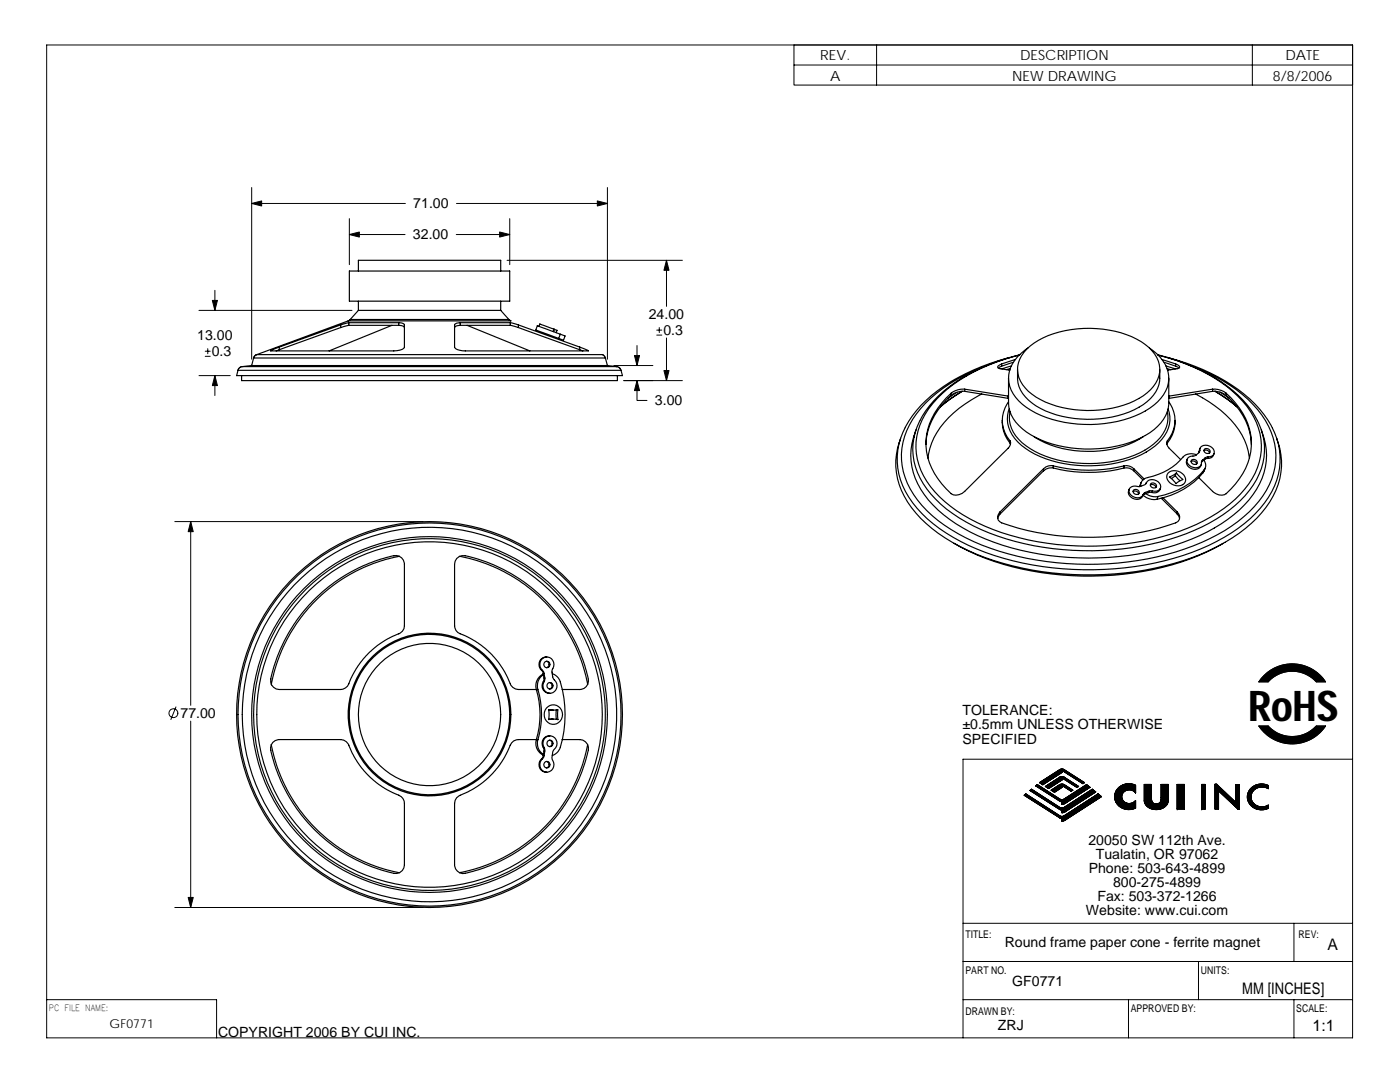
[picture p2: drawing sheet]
<svg xmlns="http://www.w3.org/2000/svg" width="279mm" height="216mm" viewBox="0 0 279 216" stroke-linecap="round" stroke-linejoin="round" font-family="sans-serif">
<g fill="none" stroke="#000" stroke-width=".2">
<path d="M9.3 9h260.6v198.1h-260.6zM158.5 9h111.4v8h-111.4zM158.5 13h111.4M174.9 9v8M249.9 9v8M50.2 37.4v34.3M121.2 37.4v34.3M42.9 57.9v4M50.2 40.6h30.7M69.7 43.6v9.2M69.7 46.8h11.1M91.1 46.8h10.6"/>
<path d="M91.1 40.6h30.1M101.2 51.9h35M101.7 43.6v9.2M133 51.9v9.2M39.7 61.9h30.6M39.7 75h6.3M41 71.1h1M41 70.1h1M41.5 69.6v1M42.9 75v3.9M50.2 72.9h.1M50.2 72.9l.1 .1"/>
<path d="M50.2 72.9v.1M50.3 72.9l-.2 .1M121.2 72.9h.1M121.2 72.9l.1 .1M121.2 72.9v.1M121.3 72.9l-.2 .1M122.5 72.9h7.8M124.5 75.9h11.7M127.1 75.9v4h2M127.1 68.9v4M131.1 66.9h1M131.1 65.9h1"/>
<path d="M131.6 65.4v1M133 67.4v8.5M34.9 104.1h49.6M38.1 104.1v36.6M252.3 134.8a8 8 0 0 1 12.2 1.3h-1.8a6.5 6.5 0 0 0-9.6 0h-1.9zM35.1 141.1l-1 2.5M38.1 143.9v37.2M204.4 158.7l.3-.3 6.8 4.4 .4 .1 .5-.1 6.7-4.4 .7 .6-7.2 4.7-.7 .2v-.6l-.4-.1zM205.5 157.7l.4-.2 5.9 3.7 .6-.1 5.6-3.6 .7 .5-6.1 4-.7 .2v-.6l-.4-.1zM207.5 156.2l4-2.6 .4-.2 .5 .2 4 2.6-.3 .2-4.1-2.6-.1 .3-3.8 2.5zM208.6 156.9l3-1.9 .3-.1 .4 .1 3 1.9-.4 .2-2.9-1.8-.1 .3-2.6 1.8zM209.8 157.7l1.7-1.1 .4-.2 .5 .2 1.7 1.1-.3 .2-1.8-1.1-.1 .3-1.5 1z"/>
<path d="M211.5 159.4l.3 .2 .6-.2M211.5 159.4l-4.5-2.9-.3 .3 4.8 3.1 .4 .1v.5l.7-.2 4.9-3.2-.6-.6-4.5 2.9M223.3 157.1a3 3 0 0 1 3.3-.4v1.5a1.43 1.43 0 0 0-2.2-.2 1.43 1.43 0 0 0 .3 2.2 1.63 1.63 0 0 0 1.9-.5v1.5a2.69 2.69 0 0 1-3.3-.4 2.69 2.69 0 0 1-.3-3.3zM228.4 159.7a2.48 2.48 0 0 0 3.9 1.4l.5-.5 .4-.9M228.4 159.7v-3.2h1.4v3.3M229.8 159.8a.98 .98 0 0 0 1 .6 .98 .98 0 0 0 .9-.6 .99 .99 0 0 1-.9 .6 .99 .99 0 0 1-1-.6zM231.7 159.1v.7zM231.7 159.1v-2.6h1.5v3.2M234.9 156.5h1.5v4.9h-1.5zM239.8 156.5h.7v4.9h-.7zM242.5 156.5h.3l3.9 3.6v-3.5h.6v4.9h-.2l-3.9-3.7v3.6h-.7zM249.8 157.1a3.1 3.1 0 0 1 3.3-.4v.7a2.09 2.09 0 0 0-2.8 .2 2.09 2.09 0 0 0-.1 2.7 2.38 2.38 0 0 0 2.9 .4v.6a2.69 2.69 0 0 1-3.3-.4 2.69 2.69 0 0 1-.3-3.4z"/>
<path d="M251.2 144.9h1.9a6.6 6.6 0 0 0 9.6 0h1.8a8 8 0 0 1-13.3 0zM269.9 151.5h-77.7v55.6M9.3 199.5h33.9v7.6M34.9 181.1h49.6M192.2 184.2h77.7M192.2 191.9h77.7M192.2 199.5h77.7M225.2 199.5v7.6M239.2 191.9v7.6M258.2 184.2v7.7M258.2 199.5v7.6"/>
<circle cx="34.6" cy="142.3" r=".88"/>
</g>
<g fill="#000" stroke="#000" stroke-width=".2">
<path d="M50.2 40.6l2-.5v1z" fill-rule="evenodd"/>
<path d="M69.7 46.8l2-.5v1z" fill-rule="evenodd"/>
<path d="M99.7 46.3l2 .5-2 .5z" fill-rule="evenodd"/>
<path d="M119.2 40.1l2 .5-2 .5z" fill-rule="evenodd"/>
<path d="M133 51.9l.5 2h-1z" fill-rule="evenodd"/>
<path d="M42.4 59.9h1l-.5 2z" fill-rule="evenodd"/>
<path d="M42.9 75l.5 1.9h-1z" fill-rule="evenodd"/>
<path d="M126.6 71h1l-.5 1.9z" fill-rule="evenodd"/>
<path d="M127.1 75.9l.5 2h-1z" fill-rule="evenodd"/>
<path d="M132.5 73.9h1l-.5 2z" fill-rule="evenodd"/>
<path d="M38.1 104.1l.5 2h-1.1z" fill-rule="evenodd"/>
<path d="M252.1 135a8 8 0 0 1 12.4 1.1h-1.8a6.5 6.5 0 0 0-9.6 0h-1.9z" fill-rule="evenodd"/>
<path d="M209.8 157.7l2-1.3 .5 .1 1.8 1.2-.3 .2-1.8-1.1-.1 .3-1.5 1z" fill-rule="evenodd"/>
<path d="M206.7 156.8l.3-.3 4.8 3.1 .5-.1 4.6-3 .6 .6-4.9 3.2-.7 .2v-.5l-.4-.1z" fill-rule="evenodd"/>
<path d="M207.5 156.2l4.4-2.8 .4 .1 4.1 2.7-.3 .2-4.1-2.6-.1 .3-3.8 2.5z" fill-rule="evenodd"/>
<path d="M208.6 156.9l3.3-2 .4 .1 3 1.9-.4 .2-2.9-1.8-.1 .3-2.6 1.8z" fill-rule="evenodd"/>
<path d="M223.1 157.3l.5-.4a3 3 0 0 1 3-.2v1.5l-.7-.5-.7-.1-.9 .4-.4 .7a1.41 1.41 0 0 0 1.3 1.6l.9-.1 .5-.5v1.5l-.9 .3h-.8a2.56 2.56 0 0 1-2.2-1.5 2.56 2.56 0 0 1 .4-2.7z" fill-rule="evenodd"/>
<path d="M228.4 156.5h1.4v3.3l.4 .5 .4 .1h.6l.4-.4 .1-3.5h1.5v3.4l-.4 .8-.7 .6-1.1 .2-1.1-.1-.8-.4a1.61 1.61 0 0 1-.7-1.3z" fill-rule="evenodd"/>
<path d="M234.9 156.5v4.9h1.5v-4.9z" fill-rule="evenodd"/>
<path d="M239.8 156.5v4.9h.7v-4.9z" fill-rule="evenodd"/>
<path d="M251.2 144.9h1.9a6.5 6.5 0 0 0 9.6 0h1.8a8 8 0 0 1-13.3 0z" fill-rule="evenodd"/>
<path d="M249.8 157.2l1-.6 1.3-.2 1 .3v.7a2.36 2.36 0 0 0-2.5 0 1.97 1.97 0 0 0-.8 2.3 1.97 1.97 0 0 0 2 1.3h.5l.8-.3v.6l-.6 .2-1 .1a2.56 2.56 0 0 1-2.3-1.5 2.56 2.56 0 0 1 .3-2.7z" fill-rule="evenodd"/>
<path d="M204.4 158.7l.3-.3 7.2 4.5 .4-.1 6.8-4.4 .7 .6-7.3 4.7-.6 .2v-.6l-.4-.1z" fill-rule="evenodd"/>
<path d="M205.5 157.7l.4-.2 5.9 3.7 .5-.1 5.7-3.6 .7 .5-6.2 4-.6 .2v-.6l-.4-.1z" fill-rule="evenodd"/>
<path d="M242.5 156.5h.3l3.9 3.6v-3.5h.6v4.9h-.2l-3.9-3.7v3.6h-.7z" fill-rule="evenodd"/>
<path d="M37.5 179.1h1.1l-.5 2z" fill-rule="evenodd"/>
</g>
<g fill="none" stroke="#000" stroke-width=".23">
<path d="M69.7 54.1h32v6h-32zM71.5 54.1v-2.2h28.4v2.2M47.5 73.9l-.3 1.1h77l-.3-1.1M47.5 73.9h76.4M48.2 75v.9h75v-.9M48.3 73.2l-.5 .1-.3 .6M48.3 73.2h74.8M50.2 72.9l-1.9 .3M50.2 72.9h71M50.6 71.4l-.4 1.5M50.6 71.4h70.2M51.2 70.8l-.4 .2-.2 .4"/>
<path d="M51.2 70.8l69-.1 .4 .3 .2 .4M55.7 69.3v.5M68 64.8l-12.3 4.5M68 64.8v.6M69.5 64l-18.3 6.8M69.6 64.4l-1.6 .4M69.6 64.4h10M69.6 64.4v.5M69.9 63.8l-.4 .2M71.5 61.9l-1.6 1.9M71.5 60.1v1.8M71.5 61.9h28.4"/>
<path d="M78.2 64.9l-12.5 5.1M79.6 64.4a1 1 0 0 1 1.1 .4v4.5a1.57 1.57 0 0 1-1.5 .7h-25.2l1.7-.7M79.6 64.4v.5M80.7 65.4a1 1 0 0 0-1.1-.5h-10.1l-1.5 .5-12.9 4.6M90.7 65.4a1.15 1.15 0 0 1 1.1-.5l10.3 .1 14.2 5M91.8 64.4a1.15 1.15 0 0 0-1.1 .4v4.5a2.12 2.12 0 0 0 2.2 .7h24.5l-1.7-.7M91.8 64.4h10M91.8 64.4v.5M93.2 64.9l12.5 5.1M99.9 61.9l1.7 1.9h-31.7M99.9 60.1v1.8M101.5 63.8l.5 .2h-32.5"/>
<path d="M101.8 64.4l1.7 .4M101.8 64.4v.5M103.5 64.8l12.2 4.5M103.5 64.8v.6M107.5 65.1l2.9 1M107.5 65.1l.2-.5 2.9 1.1M107.5 65.1l-.3-.1-.2 .9 4.5 1.6M110.4 66.1l1.4 .6-.3 .8M110.6 65.7h.1M110.6 65.7l-.2 .4M110.6 65.7l.6 .2-.2 .5M110.6 65.7l-.1 .5"/>
<path d="M111.8 66.7l1 .3-.3 .9-1-.4M115.7 69.3v.5M120.8 71.4l.4 1.5M121.2 72.9l1.9 .3M123.1 73.2l.5 .1 .3 .6M189.8 78.5a13.3 13.3 0 0 0-4.9 11.6 13.9 13.9 0 0 0 5.3 8.6 2.53 2.53 0 0 0 2.3-.7l7.5-7.4a2.99 2.99 0 0 0 1.7-2.3l-.2-.4M189.8 78.9a13.8 13.8 0 0 0-5 9.8M189.8 78.5v.4M191 78.3l-1.8 1.2M192 78.1l-2.5 1.6-1.8 1.5M192.5 77.7l8.7 1.3M192.5 77.7l-.2-.1a3.8 3.8 0 0 0-2.5 .9"/>
<path d="M192.5 77.7v.4l8.7 1.4M192.5 78.1h-.7a3.8 3.8 0 0 0-2 .8M195.9 78.6a21.3 21.3 0 0 0-9.5 8.7 12.6 12.6 0 0 0-1.2 4.1M199.9 72.6l-.7 .5-.1 .2 .1 .2 2.3 .4M199.9 73.1l-.7 .3M201.2 79l.1 .5M201.2 79l.1 .1M201.3 75.5v4.9a6.7 6.7 0 0 0 2.7 5.2 21.5 21.5 0 0 0 15.1 3.9 19.3 19.3 0 0 0 11.9-4.4 6.6 6.6 0 0 0 2.3-4.7v-4.9M201.5 71.3a37.5 37.5 0 0 0-17.7 9.6 19.3 19.3 0 0 0-3.2 4.4M201.5 73.8l-.1 .1M201.6 73.6l-.7 .1M201.8 73l-1.9 .6"/>
<path d="M202.2 72.3l-2.3 .8v-.5M202.6 71.7l-2.7 .9M203.1 73.7a6.9 6.9 0 0 0 3.7 7.3 22 22 0 0 0 20.5 .3 7.1 7.1 0 0 0 4.2-7.6M203.4 70.9a34.2 34.2 0 0 0-16.4 8.6 12.9 12.9 0 0 0-3.2 14.4 21.3 21.3 0 0 0 9.8 9.6 52.9 52.9 0 0 0 31 5 41.6 41.6 0 0 0 20.8-8 15.2 15.2 0 0 0 6.3-11.7 14.8 14.8 0 0 0-5.7-10.7 35.8 35.8 0 0 0-14.9-7.2M203.5 70.8a34.1 34.1 0 0 0-17.1 9.2 16.8 16.8 0 0 0-2.8 3.8M204.9 69.7a18.2 18.2 0 0 1 12.7-4.2 18.4 18.4 0 0 1 11.7 3.8 5.5 5.5 0 0 1-.4 9.1 19.9 19.9 0 0 1-14.5 3.3 15.5 15.5 0 0 1-9.8-4.3 5.3 5.3 0 0 1 .3-7.7zM205.1 69.4a7.7 7.7 0 0 0-3.8 6.2 7.7 7.7 0 0 0 4.4 6.3 24.9 24.9 0 0 0 22.9 .1 8.4 8.4 0 0 0 4.7-6.2 7.3 7.3 0 0 0-3.9-6.4M231 70.8a35.3 35.3 0 0 1 17.1 9.1 16.1 16.1 0 0 1 2.8 3.9M231.9 71.7l2.7 .9M232.3 72.3l2.3 .8M232.7 73l1.9 .6M232.9 73.6l.8 .2"/>
<path d="M233 71.3a40 40 0 0 1 16.4 8.3 20.2 20.2 0 0 1 4.5 5.7M233 73.8h.1M233.3 79v.1M233.3 79v.5M233.3 79.5h.1M234.6 72.6l.7 .4 .1 .4-2.4 .5M234.6 73.1l.7 .3M234.6 72.6v.5M237.6 72.9a30.7 30.7 0 0 1 14.2 9.9 13.5 13.5 0 0 1-.6 17.2 31.5 31.5 0 0 1-14.7 9.5 60.8 60.8 0 0 1-42.2-1.4 26.5 26.5 0 0 1-12.6-10.5 13.5 13.5 0 0 1 2-16.1 31.6 31.6 0 0 1 12.6-8.3M238.6 78.6a20.7 20.7 0 0 1 9.8 9.3l.7 2.1 .2 1.4M242 77.7l-8.7 1.3M242 77.7a3.8 3.8 0 0 1 2.7 .8"/>
<path d="M242 78.1l-8.7 1.4M242 78.1a4.1 4.1 0 0 1 2.7 .8M242 77.7v.4M242.5 78.1l2.5 1.6 1.8 1.5M243.4 78.2l1.9 1.3M244.7 78.5a13.1 13.1 0 0 1 4.9 11.6 14.1 14.1 0 0 1-5.3 8.6 2.37 2.37 0 0 1-2.3-.7l-2.8-2.7M244.7 78.5v.4a13.6 13.6 0 0 1 5 9.8M179.7 87.5a14.1 14.1 0 0 0 3.1 14.9 35.7 35.7 0 0 0 17.4 10 63.3 63.3 0 0 0 39.5-1.8 29.6 29.6 0 0 0 13.7-10.4 13.5 13.5 0 0 0 1.4-12.7M180.6 85.4a13.6 13.6 0 0 0 1.6 15 31.1 31.1 0 0 0 14.5 9.8 62.5 62.5 0 0 0 42.9-.6 29.4 29.4 0 0 0 13.5-10.3 13.4 13.4 0 0 0 .8-13.9M182.8 85.8a13.1 13.1 0 0 0 2.5 14 33.4 33.4 0 0 0 16.6 9.5 57.6 57.6 0 0 0 37.5-2.4 25.6 25.6 0 0 0 11.4-9.3 12.7 12.7 0 0 0 .9-11.8M183.6 83.9a12.4 12.4 0 0 0 1.4 13.7 29.1 29.1 0 0 0 14.1 9.4 57 57 0 0 0 39.2-1.2 25.5 25.5 0 0 0 12.5-10.1 12.2 12.2 0 0 0 .1-11.8M200 83.9a6.7 6.7 0 0 0 1.5 4.5"/>
<path d="M201.3 80.2a6.2 6.2 0 0 0 .2 7.7M201.4 81.6a6.4 6.4 0 0 0 2.4 7.3 22.1 22.1 0 0 0 15.3 4 19.7 19.7 0 0 0 12.1-4.6 6.3 6.3 0 0 0 1.9-6.7M201.5 87.9l.2 .8M201.6 82.1a6.6 6.6 0 0 0 3.1 6.8 23.1 23.1 0 0 0 16.9 3.3 16.4 16.4 0 0 0 10-4.9 6 6 0 0 0 1.4-5.2M206.4 87.1a21.8 21.8 0 0 0 20.9 .6l.9-.6M208.3 93.5l-8.7 8.6M208.3 94l-8.7 8.6v-.5M208.3 93.5v.5M210.2 93a29.1 29.1 0 0 0 14.1 0M210.2 93a2.02 2.02 0 0 0-1.9 .5M210.2 93v.4a30.6 30.6 0 0 0 14.7-.1l.5 .1 .9 .6M210.2 93.4a2.17 2.17 0 0 0-1.9 .6"/>
<path d="M224.3 93a2.08 2.08 0 0 1 2 .5M224.3 93v.4M225.4 97.6a1.45 1.45 0 0 0 1.5 2.1 1.21 1.21 0 0 0 1.3-1M225.5 97.4a2.38 2.38 0 0 1 1.8-.3l1.3-.5a1.38 1.38 0 0 1 2.2-.7 1.11 1.11 0 0 1 .8 1.5 1.11 1.11 0 0 1-1.6 .6h-.6l-1.1 .4a1.44 1.44 0 0 1-2.5 .5 1.07 1.07 0 0 1-.3-1.5zM226.1 98.1h.8l.4 .4M226.2 97.9a.63 .63 0 0 1 .8-.1 .63 .63 0 0 1 .2 .8l-.2 .1a.67 .67 0 0 1-.8-.8zM226.3 93.5l2 2.1M226.3 93.5v.5l1.8 1.8M227.7 96.3l-.2 .8M228.1 98.8l.2 .2a3.3 3.3 0 0 0 2.6 .6M228.6 98.3l-.5 .6M228.7 98.5a3.1 3.1 0 0 0 2.4 .6"/>
<path d="M228.7 98.5l-.3 .1M228.8 96.3l-.1 .2M229.2 98.3l-.5 .2M229.3 98l-.1 .3M229.6 96.8l.2-.1 .5 .1 .4 .4M229.6 96.6a.63 .63 0 0 1 .9-.1 .63 .63 0 0 1 .1 .8h-.7a.53 .53 0 0 1-.3-.7zM229.9 98.3h-.7M230 98l-.1 .3M231.1 99.1l-.2 .5M231.6 97.4a1.24 1.24 0 0 1-1.7 .9M231.7 99.4l3.2 3.2M232.1 99.3l2.8 2.8"/>
<path d="M233 87.9a1.13 1.13 0 0 0 .3 1.6l2.3 2.2M233 88.4l-.1 .2M233 87.9v.5M233.2 94.4a2.19 2.19 0 0 1 3.4 1.5 1.73 1.73 0 0 1-2.7 .7 1.51 1.51 0 0 1-.7-2.2zM233.3 80.2a6.2 6.2 0 0 1-.3 7.7M233.4 95.2l1.4-.8 1.3 1.3-1.4 .8zM234.5 83.9a6.7 6.7 0 0 1-1.5 4.5M234.5 94.9l1 1M234.8 94.4l-.3 .5-.7 .6M236.9 91.6a1.53 1.53 0 0 0 .8 1.9 1.53 1.53 0 0 0 1.9-.5l.1-.3M237.7 92.1h.8l.3 .4M237.7 91.9a.63 .63 0 0 1 .9-.1 .63 .63 0 0 1 .2 .8l-.3 .1a.67 .67 0 0 1-.8-.8z"/>
<path d="M238.8 90.7a2.68 2.68 0 0 0-3.4 1.2 13 13 0 0 1-6.7 3.5l-.8 .6-.3 .6 .1 .4M239.3 90.2v.1M239.4 89.9l-.1 .4-.9 .7a1.12 1.12 0 0 0-1.2 .3 1.12 1.12 0 0 0 0 1.3 1.55 1.55 0 0 0 2.6 0v-.4l.2-.4M239.4 89.9a1.34 1.34 0 0 1 1-1.1 1.34 1.34 0 0 1 1.4 .4 1.03 1.03 0 0 1 .5 1.3 1.03 1.03 0 0 1-1.2 .7M239.4 89.9l-.1 .3M239.5 89.5l-.2 .7M240 91.8l-.1 .3M240.1 94.3a15.8 15.8 0 0 1-9.2 5.3M240.3 91.8l-.5 .4M240.3 91.8a1.61 1.61 0 0 1 0 1.9M240.3 89.9l.2-.1 .5 .1 .4 .5M240.3 93.7a15.6 15.6 0 0 1-9.2 5.4"/>
<path d="M240.3 93.7l-.2 .6M240.4 91.7l-.1 .1M240.5 89.6a.62 .62 0 0 1 .8 0 .62 .62 0 0 1 0 .8 .62 .62 0 0 1-.8 0 .62 .62 0 0 1 0-.8zM240.5 93.4l-.4 .9M240.5 91.4l-.5 .4M240.5 91.4l-.1 .3M241 91.5l-.6 .2M241.1 91.2l-.6 .2M241.1 91.2l-.1 .3M242.3 90.5a1.16 1.16 0 0 1-1.3 1M79.7 111a32.2 32.2 0 0 0-19.5 12.1l-1 1.2a31.6 31.6 0 0 0-5.1 12.3M91.7 111l3.4 .8a32 32 0 0 1 14.5 9.2 31.6 31.6 0 0 1 5.5 8.6l1.1 2.9 1.1 4.1"/>
<path d="M190.4 108.4a53.9 53.9 0 0 0 27.6 6.6 53.9 53.9 0 0 0 26.1-6.6M199.6 102.1a1.27 1.27 0 0 0 .3 2.2 53.7 53.7 0 0 0 34.7 0 1.24 1.24 0 0 0 .9-1 1.24 1.24 0 0 0-.6-1.2M199.6 102.6l-.5 .9M234.9 102.6l.5 .8M234.9 102.1v.5M69.6 136.4l.4-.9a17.4 17.4 0 0 1 9.8-9.2l.5-.3 .3-.6 .1-.6v-12.2a1.9 1.9 0 0 0-2.9-1.5 32.6 32.6 0 0 0-13.6 7.1l-2.5 2.5-2.5 3.1a34.4 34.4 0 0 0-3.3 6l-1.7 4.9a1.98 1.98 0 0 0 1.5 2.9h12.3a1.84 1.84 0 0 0 1.6-1.2M91.8 126.5a1.72 1.72 0 0 1-1.1-1.7v-12.2a1.92 1.92 0 0 1 2.9-1.5l1.6 .4a32 32 0 0 1 5.8 2.4l3.4 2.1a33.5 33.5 0 0 1 7.4 7.2 30.7 30.7 0 0 1 5.6 12.8 1.74 1.74 0 0 1-1.7 1.6h-3.5M91.8 126.4l1 .4a17.4 17.4 0 0 1 9.1 9.9l1 .8 .6 .1h3.5M107 137.6a17.1 17.1 0 0 1 0 10h-3.5a1.92 1.92 0 0 0-1.8 1.5l-1.6 2.9-1.8 2.4-2.6 2.2-1.4 .9-1.7 .8a2.35 2.35 0 0 0-1.9 2v12.3a1.76 1.76 0 0 0 2.2 1.7M107.4 137.6a17.6 17.6 0 0 1 0 10M108.1 133.8h.1a1.47 1.47 0 0 1-.3-2.1 1.47 1.47 0 0 1 2.1-.3 1.47 1.47 0 0 1 .3 2l-.1 .6 .2 1.3a1.9 1.9 0 0 1 .3 2.6 1.44 1.44 0 0 1-1.9 0 1.44 1.44 0 0 1-.2-1.9M108.1 133.8l.3 .6"/>
<path d="M108.2 133.8l.4 .6M108.4 134.4h.2M108.4 134.4l.1 .2M108.4 134.5a2.58 2.58 0 0 0-1.4 3.1M108.5 134.6a2.55 2.55 0 0 0-1.1 3h-.4M108.5 134.6l.1 .7M108.6 136h-.2a1.5 1.5 0 0 0 0 1.6 1.5 1.5 0 0 0 1.3 .7M108.6 134.4l.1 .9M108.7 135.3l-.1 .7M108.7 135.3h-.1l-.2 .7M109.1 132a.65 .65 0 0 1 .5 .6 .65 .65 0 0 1-.5 .6M109.1 131.1a1.51 1.51 0 0 0-1.5 .9 1.51 1.51 0 0 0 .5 1.8"/>
<path d="M109.7 136.2a.66 .66 0 0 1 .5 .6 .66 .66 0 0 1-.5 .7M110.2 134.4a2.47 2.47 0 0 1 1.6 1.7 22.6 22.6 0 0 1-.1 13.3l-.6 .8-.9 .5M54 149.7a32.5 32.5 0 0 0 7.4 14.4l2.5 2.5 3.1 2.5a34.4 34.4 0 0 0 5.9 3.3l4.9 1.7a1.94 1.94 0 0 0 2.9-1.5v-12.3a1.72 1.72 0 0 0-1.1-1.6M54 149.7a1.74 1.74 0 0 1 1.7-2.1h12.3a2.44 2.44 0 0 1 2 2.1l1.7 2.9 2.2 2.5 2.9 2.2 2.8 1.4M54.1 148.5a32.2 32.2 0 0 0 4.8 11.9l1.9 2.5 2.7 2.9a32.5 32.5 0 0 0 16.3 8.4M107.4 147.6a2.55 2.55 0 0 0 1.1 2.9M107.4 147.6h-.4a2.54 2.54 0 0 0 1.4 3.1M108.1 151.4a1.51 1.51 0 0 0-.5 1.7 1.51 1.51 0 0 0 1.5 1M108.1 151.4h.1M108.4 150.8l-.3 .6M108.4 149.2l.2 .7h.1M108.4 150.8h.2"/>
<path d="M108.5 150.5l-.1 .3M108.6 149.9l-.1 .6M108.8 147.2a1.5 1.5 0 0 1 2.2 .4 1.5 1.5 0 0 1-.5 2.1l-.3 1.6a1.9 1.9 0 0 1-.5 2.6 1.51 1.51 0 0 1-1.9-.8 1.51 1.51 0 0 1 .6-1.9l.2-.4a2.11 2.11 0 0 0-.2-2 1.62 1.62 0 0 1 .4-1.6zM109.1 151.9a.66 .66 0 0 1 .5 .7 .66 .66 0 0 1-.5 .6M109.1 141.3a1.87 1.87 0 0 1 2.6-.1 1.87 1.87 0 0 1 0 2.7 1.87 1.87 0 0 1-2.6 0 2.1 2.1 0 0 1 0-2.6zM109.5 141.6l.7 .1 1.2-.1v2l-.7-.1-1.2 .1zM109.5 141.6l.9 .1M109.7 147.7a.65 .65 0 0 1 .5 .6 .65 .65 0 0 1-.5 .7M109.7 146.8a1.49 1.49 0 0 0-1.3 .8 1.49 1.49 0 0 0 0 1.6h.2M110.4 143.5h-.9M111 141.6v1.9M112.2 147.6h3.5a1.9 1.9 0 0 1 1.5 2.9l-.4 1.5a32 32 0 0 1-2.5 5.9l-2 3.4a33.5 33.5 0 0 1-7.2 7.4 31.6 31.6 0 0 1-12.3 5.5"/>
<path d="M117.3 148.6l-.5 1.9a31.5 31.5 0 0 1-4.2 9.7l-2.6 3.5a32.2 32.2 0 0 1-12.5 8.7l-2.6 1-3.2 .7"/>
<circle cx="109.1" cy="132.6" r=".63"/>
<circle cx="109.7" cy="136.8" r=".63"/>
<circle cx="85.7" cy="142.6" r="35.1"/>
<circle cx="85.7" cy="142.6" r="37.4"/>
<circle cx="85.7" cy="142.6" r="38.2"/>
<circle cx="85.7" cy="142.6" r="35.5"/>
<circle cx="85.7" cy="142.6" r="16"/>
<circle cx="85.7" cy="142.6" r="38.5"/>
<circle cx="85.7" cy="142.6" r="14.2"/>
<circle cx="85.7" cy="142.6" r="16.2"/>
<circle cx="85.7" cy="142.6" r="34.5"/>
<circle cx="109.1" cy="152.6" r=".63"/>
<circle cx="109.7" cy="148.3" r=".63"/>
</g>
<text font-size="8.5" x="249.1" y="143.9">RoHS</text>
<g font-size="3.2">
<text x="264.9" y="189.6">A</text>
<text x="247.9" y="198.2">MM [INCHES]</text>
<text x="261.9" y="205.7">1:1</text>
</g>
<g font-size="2.8">
<text x="163.7" y="12.1">REV.</text>
<text x="165.7" y="16.1">A</text>
<text x="202" y="16.1">NEW DRAWING</text>
<text x="203.6" y="12.1">DESCRIPTION</text>
<text x="254" y="16.1">8/8/2006</text>
<text x="256.5" y="12.1">DATE</text>
<text x="82.5" y="41.5">71.00</text>
<text x="82.4" y="47.7">32.00</text>
<text x="129.5" y="63.6">24.00</text>
<text x="39.4" y="67.9">13.00</text>
<text x="42.3" y="71">0.3</text>
<text x="132.4" y="66.8">0.3</text>
<text x="130.7" y="80.8">3.00</text>
<text x="36" y="143.3">77.00</text>
<text x="192.1" y="142.7">TOLERANCE:</text>
<text x="192.1" y="145.5">±0.5mm UNLESS OTHERWISE</text>
<text x="192.1" y="148.4">SPECIFIED</text>
<text x="217.2" y="168.6">20050 SW 112th Ave.</text>
<text x="218.7" y="171.4">Tualatin, OR 97062</text>
<text x="217.3" y="174.2">Phone: 503-643-4899</text>
<text x="219" y="179.9">Fax: 503-372-1266</text>
<text x="222.1" y="177">800-275-4899</text>
<text x="216.7" y="182.7">Website: www.cui.com</text>
<text x="200.5" y="188.9">Round frame paper cone - ferrite magnet</text>
<text x="202" y="196.8">GF0771</text>
<text x="43.5" y="206.9">COPYRIGHT 2006 BY CUI INC.</text>
<text x="199.2" y="205.5">ZRJ</text>
</g>
<text font-size="2.5" x="21.9" y="205.1">GF0771</text>
<g font-size="2.1">
<text x="192.7" y="187.2">TITLE:</text>
<text x="259.2" y="187.2">REV:</text>
<text x="192.7" y="194.4">PART NO.</text>
<text x="239.6" y="194.4">UNITS:</text>
<text x="192.7" y="202.6">DRAWN BY:</text>
<text x="225.7" y="202">APPROVED BY:</text>
<text x="258.7" y="202">SCALE:</text>
</g>
<text font-size="1.7" x="9.8" y="201.6">PC FILE NAME:</text>
</svg>
